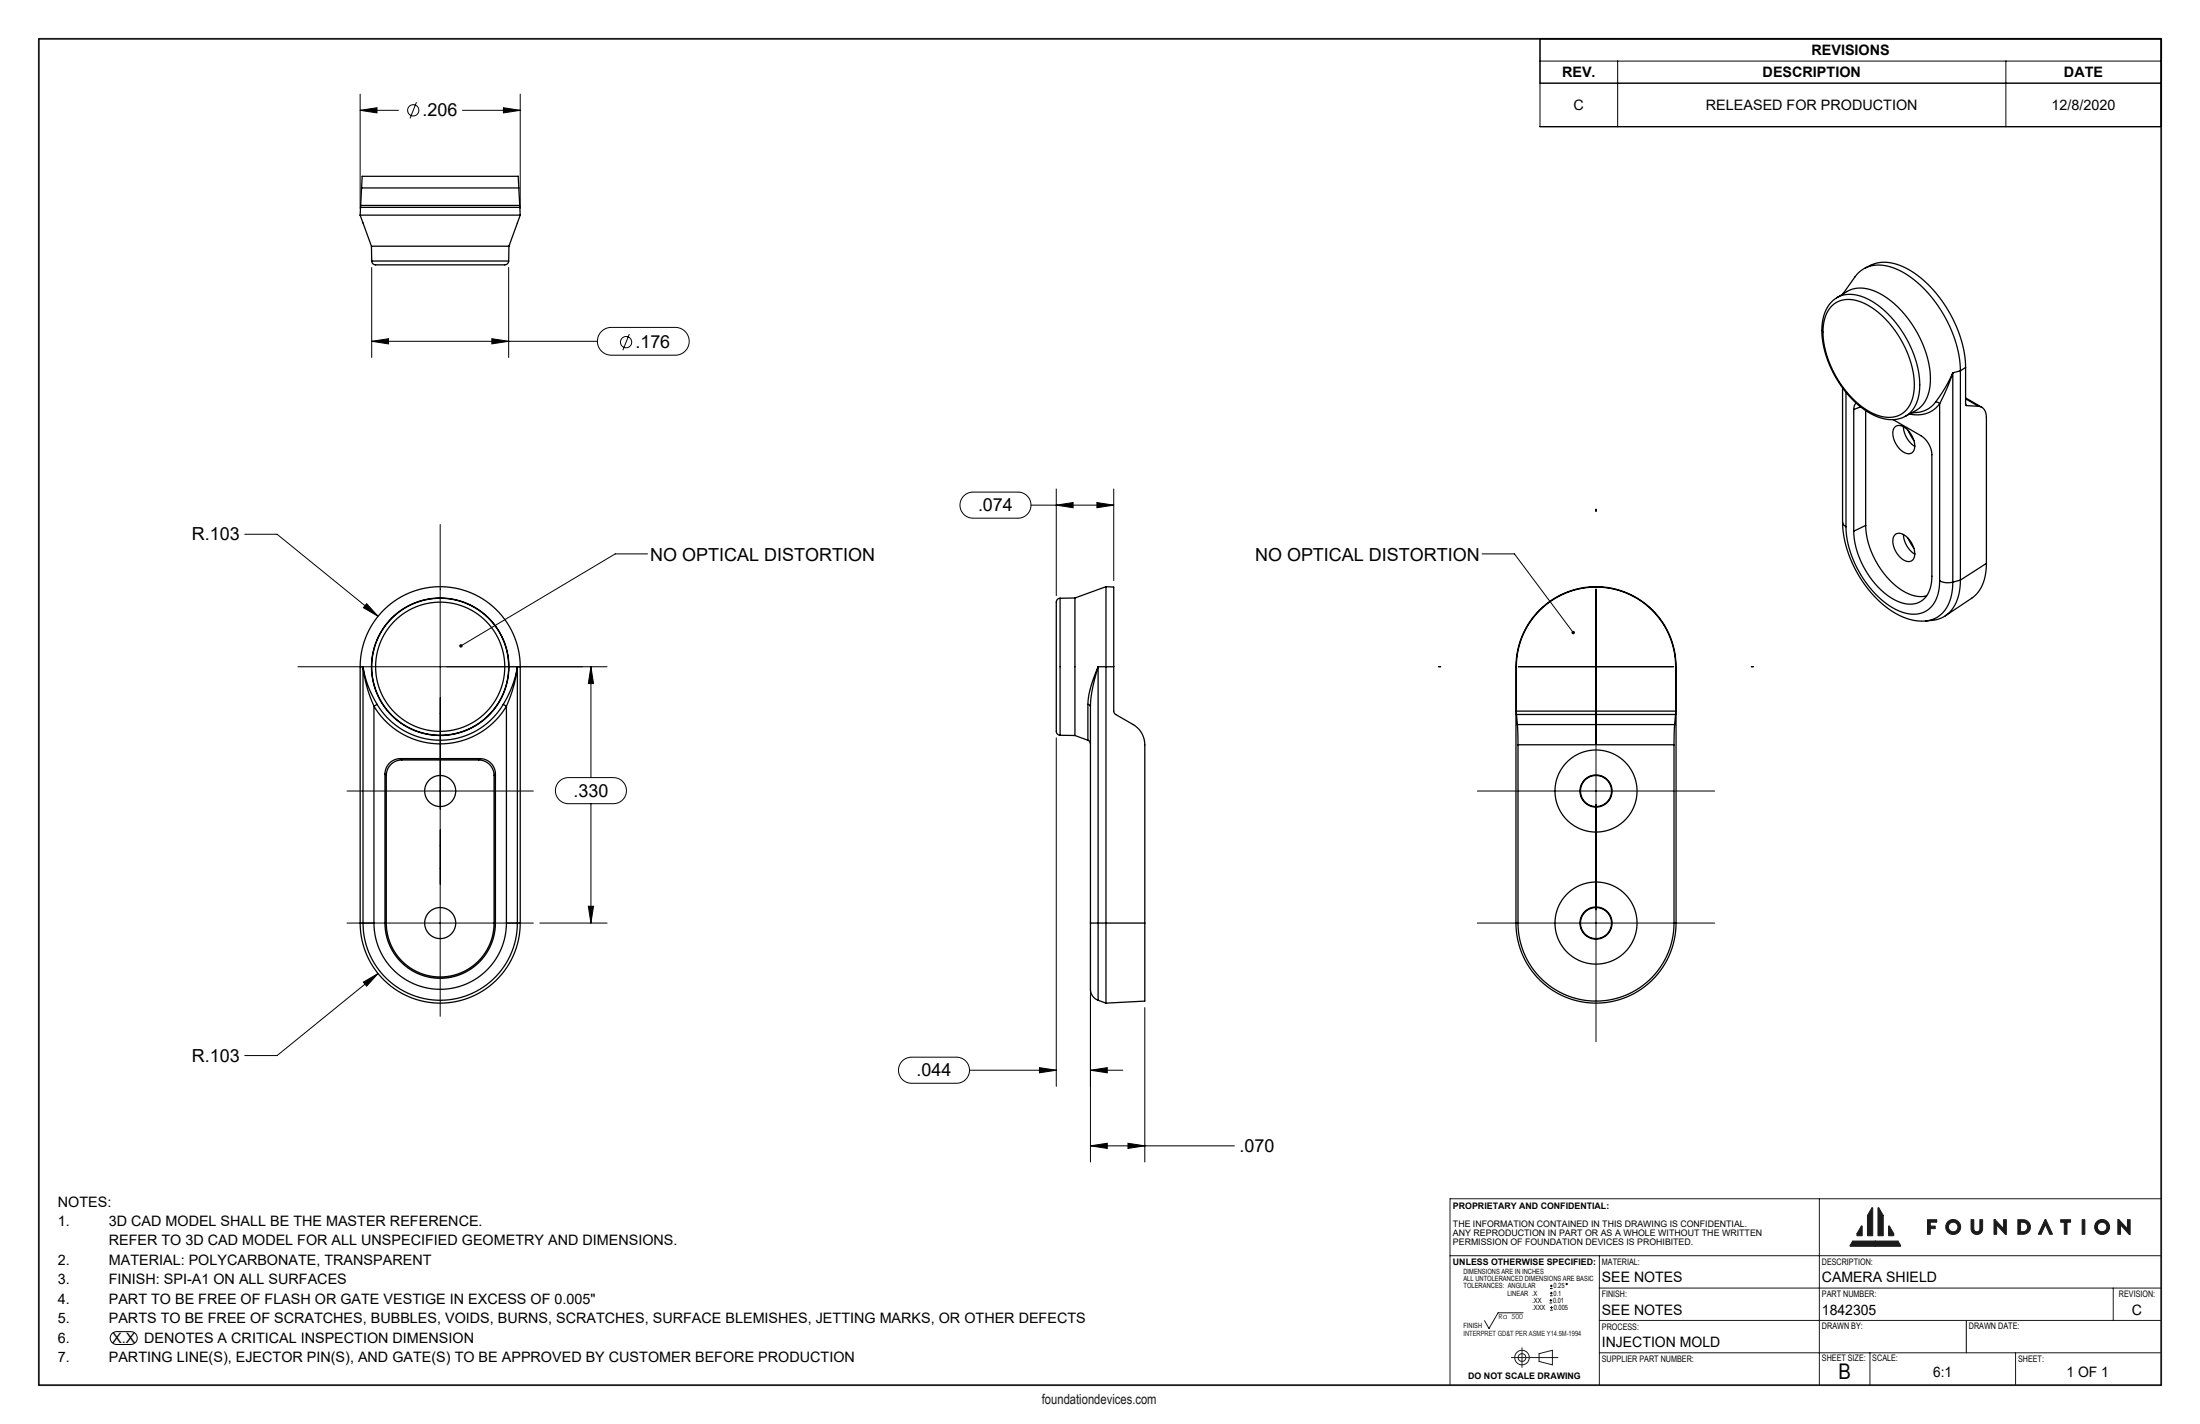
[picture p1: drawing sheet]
<svg xmlns="http://www.w3.org/2000/svg" width="432mm" height="279mm" viewBox="0 0 432 279" stroke-linecap="round" stroke-linejoin="round" font-family="sans-serif">
<g fill="none" stroke="#000" stroke-width=".2">
<path d="M304.1 255.7h.5M304.1 255.1h.5M304.2 252.8h.5M304.2 252.3h.5M304.2 254.2h.5M304.2 253.7h.5M304.3 257.1h.5M304.3 256.6h.5M304.4 254.9v.5M304.5 252.1v.5M304.5 253.5v.5M304.5 256.3v.5"/>
<path d="M385.9 259.1v6.3"/>
<circle cx="307.5" cy="251.9" r=".13"/>
</g>
<g fill="none" stroke="#191924" stroke-width=".2">
<path d="M357.1 235.2v36.6M367.4 237l.2 .1v5.3l-1 .1-.1-4zM368.6 237h.2l.8 1.5-.1 4-.9-.1zM378.3 239.3l1.8 .1v.4h-1.3v.8h1v.4l-1 .1v1.1l-.5-.1zM386.9 239.3l.5 .1v1.7a.59 .59 0 0 0 .6 .6 .59 .59 0 0 0 .6-.6v-1.7l.5-.1v1.8a1.14 1.14 0 0 1-1.1 1.1 1.14 1.14 0 0 1-1.1-1.1zM396.1 239.3h1a1.43 1.43 0 0 1 1.4 1.4 1.43 1.43 0 0 1-1.4 1.5l-1-.1zM396.6 239.8a1.01 1.01 0 0 1 1.4 .9 1.01 1.01 0 0 1-1.4 1zM401.4 239.3h.2l1.2 2.9-.5-.1-.8-1.8-.9 1.8h-.5zM404.5 239.3h1.9v.5h-.7v2.4l-.5-.1v-2.3h-.7zM408.7 239.3l.5 .1-.1 2.8-.4-.1zM424.1 235.2h-139.5v36.6M284.6 246.4h139.6"/>
<path d="M298.9 257.6h-4.9l-1.7 3.1-.9-1.6M313.9 252.7h110.3M313.9 246.4v25.4M313.9 259.1h110.2M363.6 243.5h8.9l.6 .9-9.9 .1zM365.3 240.6h.2v1.8h-1v-.4zM370.7 240.6h.1l.9 1.4-.1 .5-.9-.1zM391.9 240.3v1.8l-.5 .1v-2.9h.2l1.7 1.8M391.9 240.3h.1M391.9 240.3l1.7 1.9h.2l-.1-2.9-.4 .1v1.7M393.3 241.1h.1M414.8 252.7v6.4"/>
<path d="M416.2 240.3v1.8l-.5 .1v-2.9h.2l1.7 1.8M416.2 240.3h.1M416.2 240.3l1.7 1.9h.2l-.1-2.9-.4 .1v1.7M417.6 241.1h.1M296.6 266.4h9.2M298.7 264.4v3.9M302.1 265.6l2.6-.7v2.9l-2.6-.7zM313.9 265.4h110.3M367 265.4v6.4M395.6 265.4v6.4"/>
<circle cx="383.4" cy="240.7" r=".94"/>
<circle cx="383.4" cy="240.7" r="1.47"/>
<circle cx="412.6" cy="240.7" r=".94"/>
<circle cx="412.6" cy="240.7" r="1.47"/>
<circle cx="298.7" cy="266.4" r="1.43"/>
<circle cx="298.7" cy="266.4" r=".76"/>
</g>
<path d="M7.6 7.6h416.6v264.2h-416.6z" fill="none" stroke="#191924" stroke-width=".35"/>
<path d="M367.4 237l-.9 1.5 .1 4 1-.1v-5.3zM365.3 240.6l-.8 1.4v.5l1-.1v-1.8zM368.6 237v5.4l1 .1v-4l-.8-1.5zM370.7 240.6v1.8l.9 .1 .1-.5-.9-1.4zM363.6 243.5l-.5 .9 .1 .1 9.9-.1-.6-.9zM378.3 239.3v2.8l.5 .1v-1.1l1-.1v-.4h-1v-.8h1.3v-.4zM381.9 240.7a1.47 1.47 0 0 0 2.9 0 1.47 1.47 0 0 0-2.9 0zM382.4 240.7a.95 .95 0 0 1 1.9 0 .95 .95 0 0 1-1.9 0zM386.9 239.3v2.1a1.14 1.14 0 0 0 1.2 .8 1.14 1.14 0 0 0 1-1.1v-1.8l-.5 .1v1.8l-.2 .4-.4 .1-.4-.1-.2-.4v-1.8zM396.1 239.3v2.8l1 .1a1.43 1.43 0 0 0 1.4-1.5 1.43 1.43 0 0 0-1.4-1.4zM396.6 239.8l.8 .1 .5 .4v.7l-.4 .6-.9 .1zM391.4 239.3v2.8h.5v-1.8l1.7 1.9h.2v-2.9l-.5 .1v1.7l-1.7-1.8zM401.4 239.3l-1.3 2.8h.5l.9-1.8 .8 1.8 .5 .1-1.2-2.9zM408.7 239.3v2.8l.4 .1 .1-2.8zM411.1 240.7a1.5 1.5 0 0 0 3 0 1.5 1.5 0 0 0-3 0zM411.6 240.7a.95 .95 0 0 1 1.9 0 .95 .95 0 0 1-1.9 0zM415.7 239.3v2.8h.5v-1.8l1.7 1.9h.2v-2.9l-.5 .1v1.7l-1.7-1.8zM404.5 239.3v.5h.7v2.3l.4 .1 .1-2.4h.7v-.4z" fill-rule="evenodd" fill="#191924"/>
<g fill="none" stroke="#000" stroke-width=".2">
<path d="M70.7 18.5v22.4M102.1 18.5v22.4M302.3 16.3h121.9M302.3 12h121.9M302.3 7.6h121.9v17.3h-121.9zM317.5 12v12.9M393.7 12v12.9M70.7 21.6l3.3-.5v1.1zM70.7 21.6h7.5M81.7 20.1l-1.2 3.1M90.8 21.6h11.3M98.8 21.1l3.3 .5-3.3 .6z"/>
<path d="M73 52.5v17.6M99.8 52.5v17.6M73 67l3.3-.5v1zM73 67h44.3M96.5 66.5l3.3 .5-3.3 .5zM118.1 65a2.73 2.73 0 0 1 1.9-.8h12.5a2.73 2.73 0 0 1 2.8 2.8 2.73 2.73 0 0 1-2.8 2.7h-12.5a2.73 2.73 0 0 1-2.5-1.7 2.73 2.73 0 0 1 .6-3zM123.5 65.6l-1.2 3.1M189.1 97.3a2.56 2.56 0 0 1 1.9-.7h8.8a2.56 2.56 0 0 1 2.6 2.5 2.56 2.56 0 0 1-2.6 2.6h-8.8a2.56 2.56 0 0 1-2.4-1.6 2.56 2.56 0 0 1 .5-2.8zM202.4 99.1h16.2M207.3 99.1l3.3-.5v1zM207.3 95.9v21M215.3 98.6l3.3 .5-3.3 .5z"/>
<path d="M218.6 95.9v18M313.3 99.9v.4M48 104.8h6.4l19.8 16.1M72 118.4l2.2 2.5-2.9-1.7zM86.4 102.9v96.5M127.1 108.7h-6.3l-30.3 18M290.9 108.7h6.3l11.6 15.4M313.3 115.6v88.8M58.5 130.8h60.7M116 130.8l.5 3.3h-1zM116 130.8v21.8M282.3 130.8h.5"/>
<path d="M298 130.8h30.5M343.7 130.8h.5M68.1 155.2h36.6M109.7 153.4a2.56 2.56 0 0 1 1.9-.8h8.8a2.56 2.56 0 0 1 2.6 2.5 2.56 2.56 0 0 1-2.6 2.6h-8.8a2.56 2.56 0 0 1-2.4-1.6 2.56 2.56 0 0 1 .5-2.7zM116 157.7v23.4M207.3 144.8v68.4M290 155.2h46.5M115.5 177.8h1l-.5 3.3zM68.1 181.1h36.6M71.3 192.7l2.9-1.7-2.2 2.5zM74.2 191l-19.8 16.1h-6.4M106 181.1h13.2"/>
<path d="M214 182.4v45.6M224.7 197.7v30.3M290 181.1h46.5M177.1 208.2a2.56 2.56 0 0 1 1.8-.8h8.8a2.56 2.56 0 0 1 2.6 2.6 2.56 2.56 0 0 1-2.6 2.5h-8.8a2.56 2.56 0 0 1-2.3-1.5 2.56 2.56 0 0 1 .5-2.8zM190.3 210h17M204 209.5l3.3 .5-3.3 .5zM214 210l3.3-.5v1zM214 210h6.4M214 224.8l3.3-.5v1zM214 224.8h28.3M221.4 224.3l3.3 .5-3.3 .5zM22 261.6l.7-.3h3a1.26 1.26 0 0 1 1.2 1.2 1.26 1.26 0 0 1-1.2 1.3h-2.8a1.26 1.26 0 0 1-1.2-.8 1.26 1.26 0 0 1 .3-1.4z"/>
<circle cx="81.1" cy="21.6" r="1.1"/>
<circle cx="122.9" cy="67.1" r="1.1"/>
</g>
<g fill="#000">
<path d="M72 118.4l-.7 .8 2.9 1.7zM71.3 192.7l.7 .8 2.2-2.5zM116 130.8l.5 3.3h-1zM115.5 177.8h1l-.5 3.3zM207.3 99.1l3.3-.5v1zM215.3 98.6l3.3 .5-3.3 .5zM221.4 224.3l3.3 .5-3.3 .5zM214 224.8l3.3-.5v1zM214 210l3.3-.5v1zM204 209.5l3.3 .5-3.3 .5zM98.8 21.1l3.3 .5-3.3 .6zM70.7 21.6l3.3-.5v1.1zM73 67l3.3-.5v1zM96.5 66.5l3.3 .5-3.3 .5z"/>
<path d="M90.2 126.5v.4l.3-.2-.3 .2a.34 .34 0 0 0 .5 .1 .34 .34 0 0 0 0-.5 .34 .34 0 0 0-.5 0zM308.5 123.9a.34 .34 0 0 0 0 .4 .34 .34 0 0 0 .5 .1l-.2-.3 .2 .3a.34 .34 0 0 0 0-.5 .34 .34 0 0 0-.5 0z"/>
</g>
<g fill="none" stroke="#000" stroke-width=".25">
<path d="M71 36.9l.1-2.3h30.6l.1 2.3M71 36.9l-.2 3.4M71 36.9h30.8M101.8 36.9l.2 3.4M70.7 42.2h31.4M70.7 42.2l2.2 6.1M70.8 40.7h31.2M70.8 40.7l-.1 1.5M70.8 40.3v.4M70.8 40.3h31.2M72.9 48.3h27M72.9 48.3l.1 2.9"/>
<path d="M73 51.2a1.14 1.14 0 0 0 1.5 .8h24.5a.77 .77 0 0 0 .8-.8M73 51.2h26.8M99.9 48.3l-.1 2.9M102 40.3v.4M102 40.7l.1 1.5M102.1 42.2l-2.2 6.1M359.4 59.3a5.4 5.4 0 0 1 6.4-1 19.4 19.4 0 0 1 9.7 11 13.4 13.4 0 0 1 .5 10.1 5.3 5.3 0 0 1-6.8 2.6 17.7 17.7 0 0 1-9.8-9.6 14.8 14.8 0 0 1-1.2-11.1l.4-.9zM359.6 59.9a5.5 5.5 0 0 1 6.4-.3 19.4 19.4 0 0 1 9.7 16.5 5.6 5.6 0 0 1-3.7 5.7 8.5 8.5 0 0 1-7.1-2.4 19.8 19.8 0 0 1-7.1-14.9 6.7 6.7 0 0 1 1.8-4.6zM360.5 58.4l2-1.2a6.5 6.5 0 0 1 6.6 .5 20.8 20.8 0 0 1 9.8 17.3 6.5 6.5 0 0 1-2.9 5.6l-2.1 1.1M361.7 57.7l2.4-3.3a5.9 5.9 0 0 1 6.9-2 19.8 19.8 0 0 1 10.4 9.2 23 23 0 0 1 3.4 11.2M366.1 52.6a7.7 7.7 0 0 1 8.3 .2 24.3 24.3 0 0 1 11.4 19.3M361.6 76.1v26.3"/>
<path d="M362.3 77v26.3M364.3 79.1l-.3 .5-.2 .8M365.2 79.8l-1.4 .6M379.9 78.9h.4l.4 .3M379.9 78.9a5.4 5.4 0 0 1-4.7 2.1M380.7 79.2a5.6 5.6 0 0 1-5.9 2M380.7 79.2v34.8M383.3 73.2a28.2 28.2 0 0 1-3.4 5.7M383.3 73.2l-1 2.5-1.6 3.5M383.3 73.2v41M384.8 72.8l-1.5 .4M384.8 72.8v41"/>
<path d="M385.8 72.1v7.1l.2 .4M385.8 78.1l3.2 1.8M385.8 72.1l-1 .7M385.8 78.3l2.5 1.4M385.9 79.5l.1 .1M386 79.6l2.3 .1M388.3 79.7a1.9 1.9 0 0 1 1.6 2.3v28.5M363.8 80.4v23.8M366.2 80.6v22.5M371.6 82.3l5.4 3.2a4.7 4.7 0 0 1 2.2 3.7v23.9a5.1 5.1 0 0 1-2.9 5.2 7.1 7.1 0 0 1-6.5-2 17.2 17.2 0 0 1-6-12.1M371.9 83.8a1.63 1.63 0 0 1 2.3 .3 4.1 4.1 0 0 1 1.4 4.4 1.41 1.41 0 0 1-2.2 .1 4.1 4.1 0 0 1-1.6-4.6zM373.6 83.7a4.9 4.9 0 0 0 2.2 3.9"/>
<path d="M374.5 84.4l1.2 2.1M208.1 117.4a1.07 1.07 0 0 0-.8 1.4v24.7a.76 .76 0 0 0 .8 .8M208.1 117.4v26.9M211 117.3v27M211 117.3l-2.9 .1M217.1 115.1v81.7M217.1 115.1l1.5 .1v15.6M217.1 115.1l-6.1 2.2M361.6 102.4a22.5 22.5 0 0 0 10.7 18.1 9.9 9.9 0 0 0 5.6 1.3M361.6 102.4l.2 .4 .5 .5M362.3 103.3a20.1 20.1 0 0 0 9.7 16.3 5.8 5.8 0 0 0 6.9-.4 7.1 7.1 0 0 0 1.8-5.2M366.2 103.1a16.2 16.2 0 0 0 8.4 13.4 5.3 5.3 0 0 0 3.6 .4"/>
<path d="M366.2 103.1l-2.4 1.1M371.9 105a1.63 1.63 0 0 1 2.3 .3 4.1 4.1 0 0 1 1.4 4.4 1.41 1.41 0 0 1-2.2 0 4.1 4.1 0 0 1-1.6-4.6zM373.6 104.9a4.9 4.9 0 0 0 2.2 3.8M374.5 105.6l1.2 2M380.7 114a3.6 3.6 0 0 0 2.6 .2M383.3 114.2a7.5 7.5 0 0 1-3.4 7.1l-.8 .3-1.2 .2M384.8 113.8a7.9 7.9 0 0 1-3.4 7.3l-1.4 .5-2.1 .2M384.8 113.8l-1.5 .4M389.9 110.5a7.8 7.8 0 0 1-2.9 6.9l-5.2 3.4M389.9 110.5l-5.1 3.3M70.7 130.8a15.7 15.7 0 0 1 15.7-15.7 15.7 15.7 0 0 1 15.7 15.7M70.7 130.8h.5"/>
<path d="M70.7 130.8v50.3M71.2 130.8a19.9 19.9 0 0 0 2.8 7.4M71.2 130.8a25.4 25.4 0 0 0 2.2 7.8M71.2 130.8v50.3M73.4 138.6a15.1 15.1 0 0 0 26 0M73.4 138.6v42.5M74 138.2a14.4 14.4 0 0 0 24.8 0M74 138.2l-.6 .4M98.8 138.2l.6 .4M99.4 138.6v42.5M101.5 130.8a19.9 19.9 0 0 1-2.7 7.4M101.5 130.8a25.4 25.4 0 0 1-2.1 7.8"/>
<path d="M101.5 130.8h.6M101.5 130.8v50.3M102.1 130.8v50.3M213.5 138.2l.4 .1 .1 .3M213.5 138.2v7M214 138.6v42.5M215.5 130.8a23 23 0 0 0-2 7.4M215.5 130.8a29.6 29.6 0 0 0-1.5 7.8M215.5 130.8h3.1M215.5 130.8v50.3M218.6 130.8v9l.4 .4 3.4 2a4.6 4.6 0 0 1 2.3 3.9v35M297.5 130.8a15.7 15.7 0 0 1 15.8-15.7 15.7 15.7 0 0 1 15.7 15.7"/>
<path d="M297.5 130.8h.1M297.5 130.8v50.3M297.6 139.5v.7M297.6 130.8a15.6 15.6 0 0 1 15.7-15.6 15.6 15.6 0 0 1 15.6 15.6M297.6 130.8v8.7M297.6 139.5h31.3M328.9 139.5v.7M328.9 130.8h.1M328.9 130.8v8.7M329 130.8v50.3M377.9 121.8h.1M75.6 151.9v29.2"/>
<path d="M75.6 151.9l.2 .2M75.8 152.1v29M78.6 148.8a3 3 0 0 0-3 3.1M78.6 148.8l.3 .3M78.6 148.8h15.6M78.9 149.1a3 3 0 0 0-3.1 3M78.9 149.1h15M93.9 149.1a3 3 0 0 1 3.1 3M94.2 148.8a3 3 0 0 1 3 3.1M94.2 148.8l-.3 .3M97 152.1v29M97.2 151.9l-.2 .2"/>
<path d="M97.2 151.9v29.2M208.1 144.3h2.9M211 144.3l2.5 .9M213.5 145.2l.4 .3 .1 .5M297.6 140.2l.2 2M297.6 140.2h31.3M297.8 142.2l.1 3.9M297.8 142.2h30.9M297.9 146.1h30.7M297.9 146.1v35M328.6 146.1v35M328.7 142.2l-.1 3.9"/>
<path d="M328.9 140.2l-.2 2M70.7 181.1a15.7 15.7 0 0 0 15.7 15.7 15.7 15.7 0 0 0 15.7-15.7M70.7 181.1h.5M71.2 181.1h2.2M71.2 181.1a15.1 15.1 0 0 0 15.2 15.2 15.1 15.1 0 0 0 15.1-15.2M73.4 181.1a13 13 0 0 0 13 13 13 13 0 0 0 13-13M75.6 181.1a10.8 10.8 0 0 0 10.8 10.9 10.8 10.8 0 0 0 10.8-10.9M75.6 181.1h.2M75.8 181.1a10.6 10.6 0 0 0 10.6 10.6 10.6 10.6 0 0 0 10.6-10.6M97 181.1h.2M99.4 181.1h2.1M101.5 181.1h.6"/>
<path d="M214 181.1v9.5a15.2 15.2 0 0 0 .3 4.5l.6 .8 .6 .4M214 181.1h1.5M215.5 181.1v15.2M215.5 181.1h9.2M215.5 196.3l1.6 .5M224.7 181.1v15.3l-7.6 .4M297.5 181.1a15.7 15.7 0 0 0 15.8 15.7 15.7 15.7 0 0 0 15.7-15.7M297.5 181.1h.4M297.9 181.1a15.3 15.3 0 0 0 15.4 15.3 15.3 15.3 0 0 0 15.3-15.3M328.6 181.1h.4"/>
<circle cx="86.4" cy="130.8" r="13.5"/>
<circle cx="86.4" cy="130.8" r="13.4"/>
<circle cx="86.4" cy="130.8" r="12.7"/>
<circle cx="86.4" cy="155.2" r="3"/>
<circle cx="313.3" cy="155.2" r="8.1"/>
<circle cx="313.3" cy="155.2" r="3.2"/>
<circle cx="313.3" cy="155.2" r="3"/>
<circle cx="86.4" cy="181.1" r="3"/>
<circle cx="313.3" cy="181.1" r="8.1"/>
<circle cx="313.3" cy="181.1" r="3.2"/>
<circle cx="313.3" cy="181.1" r="3"/>
</g>
<text font-size="4.2" x="360.8" y="270.7">B</text>
<g font-size="3.5">
<text x="82.9" y="22.8">.206</text>
<text x="124.7" y="68.3">.176</text>
<text x="192" y="100.3">.074</text>
<text x="37.6" y="106">R.103</text>
<text x="127.6" y="110">NO OPTICAL DISTORTION</text>
<text x="246.3" y="110">NO OPTICAL DISTORTION</text>
<text x="112.6" y="156.3">.330</text>
<text x="37.6" y="208.3">R.103</text>
<text x="179.9" y="211.2">.044</text>
<text x="243.3" y="226">.070</text>
</g>
<g font-size="2.8">
<text x="355.5" y="10.9">REVISIONS</text>
<text x="306.6" y="15.2">REV.</text>
<text x="346" y="15.2">DESCRIPTION</text>
<text x="405.1" y="15.2">DATE</text>
<text x="308.9" y="21.6">C</text>
<text x="334.8" y="21.6">RELEASED FOR PRODUCTION</text>
<text x="402.7" y="21.6">12/8/2020</text>
<text x="11.4" y="236.7">NOTES:</text>
<text x="11.4" y="240.5">1.</text>
<text x="21.4" y="240.5">3D CAD MODEL SHALL BE THE MASTER REFERENCE.</text>
<text x="21.4" y="244.4">REFER TO 3D CAD MODEL FOR ALL UNSPECIFIED GEOMETRY AND DIMENSIONS.</text>
<text x="11.4" y="248.2">2.</text>
<text x="21.4" y="248.2">MATERIAL: POLYCARBONATE, TRANSPARENT</text>
<text x="314.4" y="251.4">SEE NOTES</text>
<text x="357.6" y="251.4">CAMERA SHIELD</text>
<text x="11.4" y="252">3.</text>
<text x="11.4" y="255.8">4.</text>
<text x="21.4" y="252">FINISH: SPI-A1 ON ALL SURFACES</text>
<text x="21.4" y="255.8">PART TO BE FREE OF FLASH OR GATE VESTIGE IN EXCESS OF 0.005&quot;</text>
<text x="314.4" y="258">SEE NOTES</text>
<text x="357.6" y="258">1842305</text>
<text x="11.4" y="259.7">5.</text>
<text x="11.4" y="263.5">6.</text>
<text x="21.4" y="259.7">PARTS TO BE FREE OF SCRATCHES, BUBBLES, VOIDS, BURNS, SCRATCHES, SURFACE BLEMISHES, JETTING MARKS, OR OTHER DEFECTS</text>
<text x="22" y="263.4">X.X DENOTES A CRITICAL INSPECTION DIMENSION</text>
<text x="418.4" y="258">C</text>
<text x="11.4" y="267.3">7.</text>
<text x="21.4" y="267.3">PARTING LINE(S), EJECTOR PIN(S), AND GATE(S) TO BE APPROVED BY CUSTOMER BEFORE PRODUCTION</text>
<text x="314.4" y="264.3">INJECTION MOLD</text>
<text x="379.4" y="270.1">6:1</text>
<text x="405.6" y="270.1">1 OF 1</text>
</g>
<text font-size="2.7" fill="#191924" x="204.5" y="275.4">foundationdevices.com</text>
<g font-size="1.8">
<text x="285.2" y="237.3">PROPRIETARY AND CONFIDENTIAL:</text>
<text x="285.2" y="240.8">THE INFORMATION CONTAINED IN THIS DRAWING IS CONFIDENTIAL.</text>
<text x="285.2" y="242.6">ANY REPRODUCTION IN PART OR AS A WHOLE WITHOUT THE WRITTEN</text>
<text x="285.2" y="244.4">PERMISSION OF FOUNDATION DEVICES IS PROHIBITED.</text>
<text x="285.2" y="248.2">UNLESS OTHERWISE SPECIFIED:</text>
<text x="314.4" y="248.2">MATERIAL:</text>
<text x="357.6" y="248.2">DESCRIPTION:</text>
<text x="314.4" y="254.5">FINISH:</text>
<text x="357.6" y="254.5">PART NUMBER:</text>
<text x="415.9" y="254.5">REVISION:</text>
<text x="314.4" y="260.9">PROCESS:</text>
<text x="357.6" y="260.8">DRAWN BY:</text>
<text x="386.4" y="260.8">DRAWN DATE:</text>
<text x="314.4" y="267.2">SUPPLIER PART NUMBER:</text>
<text x="357.6" y="267">SHEET SIZE:</text>
<text x="367.5" y="267">SCALE:</text>
<text x="396.1" y="267.2">SHEET:</text>
<text x="288.2" y="270.5">DO NOT SCALE DRAWING</text>
</g>
<g font-size="1.4">
<text x="287.2" y="250">DIMENSIONS ARE IN INCHES</text>
<text x="287.2" y="251.4">ALL UNTOLERANCED DIMENSIONS ARE BASIC</text>
<text x="287.2" y="252.8">TOLERANCES: ANGULAR</text>
<text x="295.9" y="254.2">LINEAR .X</text>
<text x="300.7" y="255.6">.XX</text>
<text x="300.7" y="257">.XXX</text>
<text x="304.8" y="255.6">0.01</text>
<text x="304.9" y="252.8">0.25</text>
<text x="304.9" y="254.2">0.1</text>
<text x="305" y="257">0.005</text>
<text x="287.2" y="260.6">FINISH</text>
</g>
<g font-size="1.4" fill="#191924">
<text x="287.2" y="262.1">INTERPRET GD&amp;T PER ASME Y14.5M-1994</text>
<text x="294.1" y="258.8">Ra 500</text>
</g>
</svg>
